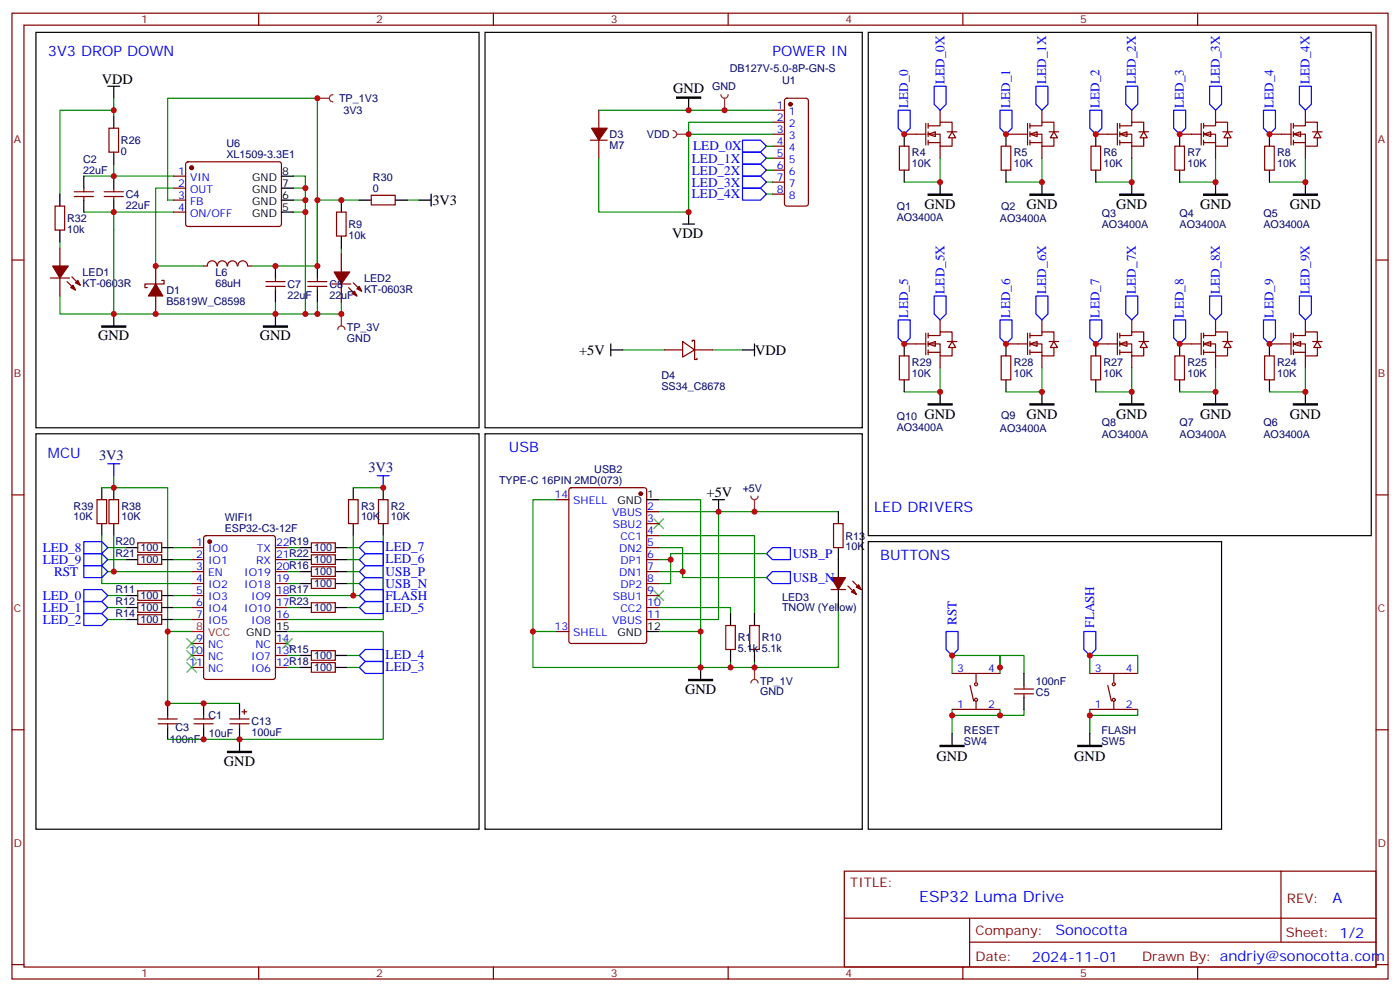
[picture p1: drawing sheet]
<svg xmlns="http://www.w3.org/2000/svg" width="412mm" height="292mm" viewBox="0 0 412 292" stroke-linecap="round" stroke-linejoin="round" font-family="sans-serif">
<g fill="none" stroke="#870000" stroke-width=".35">
<path d="M3.5 3.9h405.4v284.3h-405.4zM7.1 7.4h398.2v277.3h-398.2zM76.2 3.9v3.5M145.3 3.9v3.5M214.5 3.9v3.5M283.6 3.9v3.5M352.8 3.9v3.5M32.1 37.7h2.8v7.1h-2.8zM109.4 57.5h7v2.8h-7zM3.5 76.6h3.6M16.2 60.7h2.8v7h-2.8zM17.6 73v5.3"/>
<path d="M45.9 78.3v5.3M405.3 76.6h3.6M14.8 81.8h5.7M17.6 81.8v5.3M19.8 82.9l2.4 2.5M21.2 81.5l2.4 2.5M45.9 87.1v5.3M47.6 82.6h.7v1h-5.6v1.1h.7M195.8 103h5.3M201.1 100.5l3.5 2.5-3.5 2.1zM203.9 100.5v-.3h.7v2.8M204.6 103v2.8h.7v-.3"/>
<path d="M204.6 103h5.3M3.5 145.7h3.6M405.3 145.7h3.6M3.5 214.8h3.6M405.3 214.8h3.6M248.7 256.5h156.6v28.2h-156.6zM377.3 256.5v20.9M248.7 270.3h156.5M285.6 277.4h119.6M285.6 270.3v14.1M3.5 284h3.6M76.2 284.7v3.5"/>
<path d="M145.3 284.7v3.5M214.5 284.7v3.5M283.6 284.7v3.5M352.8 284.7v3.5M405.3 284h3.6"/>
</g>
<g fill="#870000" stroke="#870000" stroke-width=".35">
<path d="M45.9 83.6l2.1 3.5h-4.3z"/>
<path d="M20.8 84.7l.7-.7 .7 1.4z"/>
<path d="M22.2 83.3l.7-.7 .7 1.4z"/>
<path d="M15.5 78.3h4.6l-2.5 3.5z"/>
</g>
<path d="M33.5 32.5h-15.9v24.7M33.5 30.7v3.5M33.5 48.3v3.6M49.4 58.9v-30h44.1v30h12.3M93.5 58.9v19.4M119.9 58.9h3.6M17.6 71.3v1.7M100.5 73v1.8M17.6 87.1v5.3h15.9M100.5 88.9v3.5h-7M183.4 103h12.4M209.9 103h8.8" fill="none" stroke="#008700" stroke-width=".35"/>
<path d="M31.7 25.4h3.6M33.5 25.4v3.5M33.5 34.2v3.5M17.6 57.2v3.5M33.5 44.8v3.5M105.8 58.9h3.6M116.4 58.9h3.5M17.6 67.7v3.6M179.9 103h3.5M179.9 101.2v3.6M218.7 103h3.5M222.2 101.2v3.6" fill="none" stroke="#000" stroke-width=".35"/>
<path d="M99.5 97a1.06 1.06 0 0 1 1-1 1.06 1.06 0 0 1 1.1 1M100.5 92.4v3.6" fill="none" stroke="#8c2424" stroke-width=".35"/>
<circle cx="100.5" cy="92.4" r=".18" fill="#8c2424"/>
<g fill="#870000" stroke="#870000" stroke-width=".35">
<path d="M104.4 85.7l.7 1.4-1.4-.7z"/>
<path d="M105.1 85l.7-.7 .7 1.4z"/>
<path d="M98.4 80.1h4.6l-2.5 3.5z"/>
</g>
<path d="M99.1 62.4h2.9v7.1h-2.9zM100.5 74.8v5.3M97.7 83.6h5.7M100.5 83.6v5.3M102.7 84.7l2.4 2.4M104.1 83.3l2.4 2.4" fill="none" stroke="#870000" stroke-width=".35"/>
<path d="M100.5 58.9v3.5M100.5 69.5v3.5" fill="none" stroke="#000" stroke-width=".35"/>
<path d="M93.5 28.9h3.5M98.1 27.9a1.06 1.06 0 0 0-1.1 1 1.06 1.06 0 0 0 1.1 1.1" fill="none" stroke="#8c2424" stroke-width=".35"/>
<circle cx="93.5" cy="28.9" r=".18" fill="#8c2424"/>
<path d="M24.7 51.9h26.5M49.4 58.9h1.8M86.4 58.9h3.6M86.4 51.9h3.6M86.4 55.4h3.6M24.7 62.4h26.5M86.4 62.4h3.6" fill="none" stroke="#008700" stroke-width=".35"/>
<circle cx="56.4" cy="49.4" r=".53" fill="#870000" stroke="#870000" stroke-width=".35"/>
<path d="M51.2 51.9h3.5M51.2 55.4h3.5M51.2 58.9h3.5M54.9 47.8l.5-.2 27.1 .1 .4 .6-.1 17.9-.6 .5-27.1-.1-.4-.6v-17.7zM51.2 62.4h3.5" fill="none" stroke="#870000" stroke-width=".35"/>
<path d="M82.9 58.9h3.5M82.9 55.4h3.5M82.9 51.9h3.5M82.9 62.4h3.5" fill="none" stroke="#000" stroke-width=".35"/>
<path d="M212.4 27.9a1.06 1.06 0 0 0 1 1 1.06 1.06 0 0 0 1.1-1M213.4 28.9v3.6" fill="none" stroke="#8c2424" stroke-width=".35"/>
<circle cx="213.4" cy="32.5" r=".18" fill="#8c2424"/>
<g fill="none" stroke="#870000" stroke-width=".35">
<path d="M176.4 32.5v5.2M21.9 57.9h5.6M21.9 56.4h5.6M24.7 55.4v1M24.7 57.9v1M30.7 57.9h5.6M30.7 56.4h5.6M33.5 55.4v1M33.5 57.9v1M173.9 41.3h5M176.4 41.3v5.3M63.9 78.3a1.41 1.41 0 0 0-1.4-1.5 1.41 1.41 0 0 0-1.4 1.5h-1.1"/>
<path d="M64.1 78.3a1.41 1.41 0 0 1 1.4-1.5 1.41 1.41 0 0 1 1.4 1.5M67.1 78.3a1.41 1.41 0 0 1 1.4-1.5 1.41 1.41 0 0 1 1.4 1.5M70.1 78.3a1.41 1.41 0 0 1 1.4-1.5 1.41 1.41 0 0 1 1.4 1.5M73 78.3h1.1M78.3 84.3h5.7M78.3 82.9h5.7M81.1 81.8v1.1M81.1 84.3v1.1M90.7 84.3h5.6M90.7 82.9h5.6M93.5 81.8v1.1M93.5 84.3v1.1"/>
<path d="M28.6 147.1h2.8v7.1h-2.8zM32.1 147.1h2.8v7.1h-2.8zM60.2 157.9l.5-.2h19.7l.7 .4v41.2l-.4 .7h-20l-.7-.4v-41.2zM102.7 147.1h2.8v7.1h-2.8zM111.5 147.1h2.8v7.1h-2.8zM164 147.1h3.6M167.8 143.8l.5-.2h21.5l.6 .4 .1 44.7-.5 .7h-21.7l-.7-.4v-44.7zM190.5 150.6h3.5M190.5 154.2h3.5M190.5 157.7h3.5M245.5 154.2h2.9v7h-2.9zM56.4 161.2h3.6"/>
<path d="M56.4 164.7h3.6M56.4 168.3h3.6M56.4 171.8h3.6M56.4 175.3h3.6M56.4 178.9h3.6M81.1 161.2h3.6M81.1 164.7h3.6M81.1 168.3h3.6M81.1 171.8h3.6M81.1 175.3h3.6M81.1 178.9h3.6M91.7 166.9h7.1v2.8h-7.1z"/>
<path d="M91.7 170.4h7.1v2.8h-7.1zM190.5 161.2h3.5M190.5 164.7h3.5M190.5 168.3h3.5M190.5 171.8h3.5M190.5 175.3h3.5M190.5 178.9h3.5M244.8 173.6h4.3M249.8 172.5l2.4 2.5M251.2 171.1l2.4 2.5M56.4 182.4h3.6M56.4 189.4h3.6"/>
<path d="M56.4 193h3.6M56.4 196.5h3.6M81.1 182.4h3.6M81.1 189.4h3.6M81.1 193h3.6M81.1 196.5h3.6M164 185.9h3.6M190.5 182.4h3.5M213.8 184.1h2.8v7.1h-2.8zM220.8 184.1h2.9v7.1h-2.9zM280.5 198.3h14.1M287.5 198.3v2.4"/>
<path d="M321 198.3h14.1M328.1 198.3v2.4M46.6 211.7h5.6M46.6 213.1h5.6M49.4 210.6v1.1M49.4 213.1v1M57.1 211.7h5.7M57.1 213.1h5.7M60 210.6v1.1M60 213.1v1M67.7 211.7h5.7M67.7 213.1h5.7"/>
<path d="M70.6 210.6v1.1M70.6 213.1v1M71.3 209.6h1.4M72 208.8v1.5M280.5 208.8h14.1M285.8 201.8l1 4.6M287.5 206.4v2.4M298.8 202.8h5.6M298.8 204.3h5.6M301.6 201.8v1M301.6 204.3v1M321 208.8h14.1"/>
<path d="M326.3 201.8l1.1 4.6M328.1 206.4v2.4"/>
<circle cx="287.5" cy="201.4" r=".44"/>
<circle cx="287.5" cy="206" r=".44"/>
<circle cx="328.1" cy="201.4" r=".44"/>
<circle cx="328.1" cy="206" r=".44"/>
</g>
<g fill="none" stroke="#008700" stroke-width=".35">
<path d="M33.5 28.9v1.8M51.2 55.4h-5.3v22.9h14.1M90 51.9v40.5M93.5 58.9v19.4h-19.4M33.5 62.4v30h47.6M81.1 88.9v3.5M93.5 88.9v3.5h-12.4M30 157.7v14.1h26.4M33.5 140.1v3.5h-3.5M33.5 157.7v10.6h22.9M33.5 143.6h15.9v42.3M104.1 143.6h8.8"/>
<path d="M104.1 157.7v17.6M112.9 157.7v24.7h-28.2M164 147.1h-7v38.8h7M194 150.6h17.7v31.8h-17.7M194 157.7h28.2v22.9M194 147.1h12.4v38.8M211.7 150.6h35.2M84.7 168.3h3.5M84.7 171.8h3.5M84.7 175.3h21.1M102.3 168.3h3.5M102.3 171.8h3.5"/>
<path d="M194 161.2h7.1v8.8h24.7M194 178.9h21.2v1.7M194 168.3h7.1M194 164.7h3.6M225.8 163h-28.2v8.8h-3.6M246.9 178.9v17.6h-40.5M56.4 185.9h-7v21.2h21.2M84.7 185.9h28.2v31.8h-63.5M157 185.9v10.6h49.4v-10.6h-12.4M215.2 194.7v1.8M222.2 194.7v1.8M280.5 198.3v-5.3h14.1v5.3"/>
<path d="M294.6 196.5v-3.5h7v5.3M321 198.3v-5.3h14.1v5.3M280.5 208.8v7.1M294.6 208.8v1.8h-14.1M301.6 208.8v1.8h-7M321 208.8v7.1M335.1 208.8v1.8h-14.1"/>
</g>
<g fill="none" stroke="#000" stroke-width=".35">
<path d="M10.6 9.5h130.5v116.4h-130.5zM142.9 9.5h111.1v116.4h-111.1zM202.8 28.9v3.6M24.7 51.9v3.5M24.7 58.9v3.5M33.5 51.9v3.5M33.5 58.9v3.5M123.5 58.9h3.5M127 57.2v3.5M81.1 78.3v3.5M93.5 78.3v3.5M33.5 92.4v3.6"/>
<path d="M81.1 85.4v3.5M81.1 92.4v3.6M93.5 85.4v3.5M10.6 127.7h130.5v116.4h-130.5zM142.9 127.7h111.1v116.4h-111.1zM30 143.6v3.5M30 154.2v3.5M33.5 143.6v3.5M33.5 154.2v3.5M104.1 143.6v3.5M104.1 154.2v3.5M112.9 143.6v3.5"/>
<path d="M112.9 154.2v3.5M190.5 147.1h3.5M209.9 147.1h3.5M211.7 147.1v3.5M246.9 150.6v3.6M255.8 159.5h104v84.6h-104zM88.2 168.3h3.5M88.2 171.8h3.5M98.8 168.3h3.5M98.8 171.8h3.5M246.9 161.2v8.8M246.9 173.6v5.3"/>
<path d="M81.1 185.9h3.6M190.5 185.9h3.5M206.4 196.5v3.5M215.2 180.6v3.5M215.2 191.2v3.5M222.2 180.6v3.5M222.2 191.2v3.5M301.6 198.3v3.5M49.4 207.1v3.5M49.4 214.1v3.6M60 207.1v3.5M60 214.1v3.6"/>
<path d="M70.6 207.1v3.5M70.6 214.1v7.1M280.5 215.9v3.5M301.6 205.3v3.5M321 215.9v3.5"/>
</g>
<g fill="#870000" stroke="#870000" stroke-width=".35">
<path d="M174.3 37.7h4.6l-2.5 3.6z"/>
<path d="M244.8 170h4.3l-2.2 3.6z"/>
<path d="M250.8 174.3l.7-.7 .7 1.4z"/>
<path d="M252.2 172.9l.7-.7 .7 1.4z"/>
<circle cx="61.7" cy="159.5" r=".53"/>
<circle cx="188.7" cy="145.3" r=".53"/>
</g>
<path d="M199.3 28.6h7.1v.3h-7.1zM30 96h7v.3h-7zM77.6 96h7.1v.3h-7.1zM202.8 200h7.1v.4h-7.1zM276.9 219.4h7.1v.4h-7.1zM317.5 219.4h7.1v.4h-7.1zM67 221.2h7.1v.3h-7.1z" fill="#000" stroke="#000" stroke-width=".35"/>
<path d="M56.4 185.9h3.6" fill="none" stroke="#f00" stroke-width=".35"/>
<path d="M192.6 152.8l2.8 2.8M195.4 152.8l-2.8 2.8M192.6 173.9l2.8 2.8M195.4 173.9l-2.8 2.8M55 195.1l2.9 2.8M55 191.6l2.9 2.8M55 188l2.9 2.9M57.9 195.1l-2.9 2.8M57.9 191.6l-2.9 2.8M57.9 188l-2.9 2.9M83.3 188l2.8 2.9M86.1 188l-2.8 2.9" fill="none" stroke="#3c3" stroke-width=".35"/>
<g fill="none" stroke="#00f" stroke-width=".35">
<path d="M31.7 136.5h3.6M33.5 136.5v3.6M111.1 140.1h3.6M112.9 140.1v3.5M24.7 173.6h5.3l1.7 1.7-1.7 1.8h-5.3zM24.7 177.1h5.3l1.7 1.8-1.7 1.7h-5.3zM105.8 168.3l1.8-1.8h5.3v3.5h-5.3zM105.8 171.8l1.8-1.8h5.3v3.6h-5.3zM105.8 175.3l1.8-1.7h5.3v3.5h-5.3zM225.8 163l1.7-1.8h5.3v3.5h-5.3zM227.5 168.3h5.3v3.5h-5.3l-1.7-1.8zM24.7 180.6h5.3l1.7 1.8-1.7 1.7h-5.3z"/>
<path d="M105.8 196.5l1.8-1.8h5.3v3.6h-5.3zM105.8 193l1.8-1.8h5.3v3.5h-5.3zM278.7 185.9h3.5v5.3l-1.7 1.8-1.8-1.8zM319.3 185.9h3.5v5.3l-1.8 1.8-1.7-1.8z"/>
</g>
<g fill="#fff" stroke="#870000" stroke-width=".35">
<path d="M273.4 39.5l2.1-.7v1.4z"/>
<path d="M280.5 38.8l1 1.8h-2.1z"/>
</g>
<g fill="none" stroke="#870000" stroke-width=".35">
<path d="M266.3 39.5h6.4M272.7 36.3v6.4M273.4 37h3.5v-1h3.6v2.8M273.4 39.5h3.5v3.5h3.6v-2.4M273.4 36.3v1.4M273.4 38.8v1.4M276.9 32.5v3.5M279 38.8h2.9M264.9 43h2.9v7.1h-2.9zM273.4 42h3.5M273.4 41.3v1.4M276.9 43v3.6"/>
<path d="M294.9 43h2.8v7.1h-2.8z"/>
</g>
<path d="M255.8 9.5h148.1v148.2h-148.1zM266.3 39.5v3.5M296.3 39.5v3.5M266.3 50.1v3.5M276.9 53.6v3.6M296.3 50.1v3.5M306.9 53.6v3.6" fill="none" stroke="#000" stroke-width=".35"/>
<path d="M273.4 57.2h7.1v.3h-7.1zM303.4 57.2h7v.3h-7z" fill="#000" stroke="#000" stroke-width=".35"/>
<path d="M276.9 46.6v7h-10.6M306.9 46.6v7h-10.6" fill="none" stroke="#008700" stroke-width=".35"/>
<path d="M264.6 32.5h3.5v5.2l-1.8 1.8-1.7-1.8zM275.2 25.4h3.5v5.3l-1.8 1.8-1.7-1.8zM294.6 32.5h3.5v5.2l-1.8 1.8-1.7-1.8zM305.2 25.4h3.5v5.3l-1.8 1.8-1.7-1.8z" fill="none" stroke="#00f" stroke-width=".35"/>
<g fill="#fff" stroke="#870000" stroke-width=".35">
<path d="M303.4 39.5l2.1-.7v1.4z"/>
<path d="M310.4 38.8l1.1 1.8h-2.1z"/>
</g>
<path d="M296.3 39.5h6.4M302.7 36.3v6.4M303.4 37h3.5v-1h3.5v2.8M303.4 39.5h3.5v3.5h3.5v-2.4M303.4 36.3v1.4M303.4 38.8v1.4M306.9 32.5v3.5M309 38.8h2.9M303.4 42h3.5M303.4 41.3v1.4M306.9 43v3.6M321.4 43h2.8v7.1h-2.8z" fill="none" stroke="#870000" stroke-width=".35"/>
<path d="M321 32.5h3.6v5.2l-1.8 1.8-1.8-1.8zM331.6 25.4h3.5v5.3l-1.7 1.8-1.8-1.8z" fill="none" stroke="#00f" stroke-width=".35"/>
<path d="M333.4 46.6v7h-10.6" fill="none" stroke="#008700" stroke-width=".35"/>
<path d="M329.8 57.2h7.1v.3h-7.1z" fill="#000" stroke="#000" stroke-width=".35"/>
<path d="M322.8 39.5v3.5M322.8 50.1v3.5M333.4 53.6v3.6" fill="none" stroke="#000" stroke-width=".35"/>
<g fill="#fff" stroke="#870000" stroke-width=".35">
<path d="M329.8 39.5l2.2-.7v1.4z"/>
<path d="M336.9 38.8l1.1 1.8h-2.2z"/>
</g>
<path d="M322.8 39.5h6.3M329.1 36.3v6.4M329.8 37h3.6v-1h3.5v2.8M329.8 39.5h3.6v3.5h3.5v-2.4M329.8 36.3v1.4M329.8 38.8v1.4M333.4 32.5v3.5M335.5 38.8h2.8M329.8 42h3.6M329.8 41.3v1.4M333.4 43v3.6M346.1 43h2.8v7.1h-2.8z" fill="none" stroke="#870000" stroke-width=".35"/>
<path d="M345.7 32.5h3.5v5.2l-1.7 1.8-1.8-1.8zM356.3 25.4h3.5v5.3l-1.7 1.8-1.8-1.8z" fill="none" stroke="#00f" stroke-width=".35"/>
<path d="M358.1 46.6v7h-10.6" fill="none" stroke="#008700" stroke-width=".35"/>
<path d="M354.5 57.2h7.1v.3h-7.1z" fill="#000" stroke="#000" stroke-width=".35"/>
<path d="M347.5 39.5v3.5M347.5 50.1v3.5M358.1 53.6v3.6" fill="none" stroke="#000" stroke-width=".35"/>
<g fill="#fff" stroke="#870000" stroke-width=".35">
<path d="M354.5 39.5l2.2-.7v1.4z"/>
<path d="M361.6 38.8l1.1 1.8h-2.2z"/>
</g>
<path d="M347.5 39.5h6.3M353.8 36.3v6.4M354.5 37h3.6v-1h3.5v2.8M354.5 39.5h3.6v3.5h3.5v-2.4M354.5 36.3v1.4M354.5 38.8v1.4M358.1 32.5v3.5M360.2 38.8h2.8M354.5 42h3.6M354.5 41.3v1.4M358.1 43v3.6M372.5 43h2.9v7.1h-2.9z" fill="none" stroke="#870000" stroke-width=".35"/>
<path d="M372.2 32.5h3.5v5.2l-1.8 1.8-1.7-1.8zM382.8 25.4h3.5v5.3l-1.8 1.8-1.7-1.8z" fill="none" stroke="#00f" stroke-width=".35"/>
<path d="M384.5 46.6v7h-10.6" fill="none" stroke="#008700" stroke-width=".35"/>
<path d="M381 57.2h7.1v.3h-7.1z" fill="#000" stroke="#000" stroke-width=".35"/>
<path d="M373.9 39.5v3.5M373.9 50.1v3.5M384.5 53.6v3.6" fill="none" stroke="#000" stroke-width=".35"/>
<g fill="#fff" stroke="#870000" stroke-width=".35">
<path d="M381 39.5l2.1-.7v1.4z"/>
<path d="M388.1 38.8l1 1.8h-2.1z"/>
</g>
<g fill="none" stroke="#870000" stroke-width=".35">
<path d="M227.5 39.5h3.6M227.5 32.5h3.6M227.5 36h3.6M231.3 29.1l.5-.2h5.6l.5 .2 .2 .5v30.4l-.2 .5-.5 .2h-5.6l-.5-.3-.2-.4v-30.4zM373.9 39.5h6.4M380.3 36.3v6.4M381 37h3.5v-1h3.6v2.8M381 39.5h3.5v3.5h3.6v-2.4M381 36.3v1.4M381 38.8v1.4M384.5 32.5v3.5M386.6 38.8h2.9"/>
<path d="M227.5 43h3.6M227.5 46.6h3.6M227.5 50.1h3.6M227.5 53.6h3.6M227.5 57.2h3.6M381 42h3.5M381 41.3v1.4M384.5 43v3.6"/>
</g>
<circle cx="232.8" cy="30.7" r=".53" fill="#870000" stroke="#870000" stroke-width=".35"/>
<path d="M201.1 66h3.5M202.8 62.4v3.6" fill="none" stroke="#000" stroke-width=".35"/>
<path d="M218.7 41.3h5.3l1.8 1.7-1.8 1.8h-5.3zM218.7 44.8h5.3l1.8 1.8-1.8 1.7h-5.3zM218.7 48.3h5.3l1.8 1.8-1.8 1.8h-5.3zM218.7 51.9h5.3l1.8 1.7-1.8 1.8h-5.3zM218.7 55.4h5.3l1.8 1.8-1.8 1.7h-5.3z" fill="none" stroke="#00f" stroke-width=".35"/>
<path d="M202.8 39.5h24.7M202.8 32.5h24.7M227.5 36h-24.7v26.4h-26.4v-15.8M225.8 57.2h1.7M225.8 53.6h1.7M225.8 50.1h1.7M225.8 46.6h1.7M225.8 43h1.7" fill="none" stroke="#008700" stroke-width=".35"/>
<path d="M198.3 38.5a1.06 1.06 0 0 1 1 1 1.06 1.06 0 0 1-1 1.1M199.3 39.5h3.5" fill="none" stroke="#8c2424" stroke-width=".35"/>
<circle cx="202.8" cy="39.5" r=".18" fill="#8c2424"/>
<path d="M176.4 32.5h26.4" fill="none" stroke="#008700" stroke-width=".35"/>
<path d="M221.2 146a1.06 1.06 0 0 0 1 1.1 1.06 1.06 0 0 0 1.1-1.1M222.2 147.1v3.5" fill="none" stroke="#8c2424" stroke-width=".35"/>
<circle cx="222.2" cy="150.6" r=".18" fill="#8c2424"/>
<path d="M24.7 159.5h5.3l1.7 1.7-1.7 1.8h-5.3zM24.7 166.5h5.3l1.7 1.8-1.7 1.7h-5.3zM24.7 163h5.3l1.7 1.7-1.7 1.8h-5.3zM105.8 161.2l1.8-1.7h5.3v3.5h-5.3zM105.8 164.7l1.8-1.7h5.3v3.5h-5.3zM105.8 178.9l1.8-1.8h5.3v3.5h-5.3z" fill="none" stroke="#00f" stroke-width=".35"/>
<g fill="none" stroke="#008700" stroke-width=".35">
<path d="M31.7 168.3h1.8M31.7 175.3h5.3M31.7 178.9h5.3M31.7 161.2h5.3M31.7 164.7h5.3M51.2 175.3h5.2M51.2 178.9h5.2M51.2 161.2h5.2M51.2 164.7h5.2M84.7 178.9h3.5M84.7 161.2h3.5M84.7 164.7h3.5"/>
<path d="M102.3 178.9h3.5M102.3 161.2h3.5M102.3 164.7h3.5M31.7 182.4h5.3M51.2 182.4h5.2M84.7 196.5h3.5M84.7 193h3.5M102.3 193h3.5M102.3 196.5h3.5"/>
</g>
<g fill="none" stroke="#000" stroke-width=".35">
<path d="M37 175.3h3.6M37 178.9h3.6M37 161.2h3.6M37 164.7h3.6M47.6 175.3h3.6M47.6 178.9h3.6M47.6 161.2h3.6M47.6 164.7h3.6M88.2 178.9h3.5M88.2 161.2h3.5M88.2 164.7h3.5M98.8 178.9h3.5"/>
<path d="M98.8 161.2h3.5M98.8 164.7h3.5M37 182.4h3.6M47.6 182.4h3.6M88.2 193h3.5M88.2 196.5h3.5M98.8 193h3.5M98.8 196.5h3.5"/>
</g>
<path d="M40.6 159.8h7v2.8h-7zM91.7 159.8h7.1v2.8h-7.1zM40.6 173.9h7v2.8h-7zM40.6 177.4h7v2.9h-7zM40.6 163.3h7v2.9h-7zM91.7 163.3h7.1v2.9h-7.1zM91.7 177.4h7.1v2.9h-7.1zM40.6 181h7v2.8h-7zM91.7 191.6h7.1v2.8h-7.1zM91.7 195.1h7.1v2.8h-7.1z" fill="none" stroke="#870000" stroke-width=".35"/>
<g fill="#fff" stroke="#870000" stroke-width=".35">
<path d="M381 101.2l2.1-.7v1.5z"/>
<path d="M388.1 100.5l1 1.8h-2.1z"/>
</g>
<path d="M380.3 98.1v6.3M381 98.8h3.5v-1.1h3.6v2.8M381 98.1v1.4M384.5 94.2v3.5M372.5 104.8h2.9v7h-2.9zM373.9 101.2h6.4M381 101.2h3.5v3.6h3.6v-2.5M381 103.7h3.5M381 100.5v1.5M381 103v1.4M384.5 104.8v3.5M386.6 100.5h2.9" fill="none" stroke="#870000" stroke-width=".35"/>
<path d="M373.9 101.2v3.6M373.9 111.8v3.6M384.5 115.4v3.5" fill="none" stroke="#000" stroke-width=".35"/>
<path d="M381 118.9h7.1v.3h-7.1z" fill="#000" stroke="#000" stroke-width=".35"/>
<path d="M384.5 108.3v7.1h-10.6" fill="none" stroke="#008700" stroke-width=".35"/>
<path d="M372.2 94.2h3.5v5.3l-1.8 1.7-1.7-1.7zM382.8 87.1h3.5v5.3l-1.8 1.8-1.7-1.8z" fill="none" stroke="#00f" stroke-width=".35"/>
<g fill="#fff" stroke="#870000" stroke-width=".35">
<path d="M354.5 101.2l2.2-.7v1.5z"/>
<path d="M361.6 100.5l1.1 1.8h-2.2z"/>
</g>
<path d="M353.8 98.1v6.3M354.5 98.8h3.6v-1.1h3.5v2.8M354.5 98.1v1.4M358.1 94.2v3.5M346.1 104.8h2.8v7h-2.8zM347.5 101.2h6.3M354.5 101.2h3.6v3.6h3.5v-2.5M354.5 103.7h3.6M354.5 100.5v1.5M354.5 103v1.4M358.1 104.8v3.5M360.2 100.5h2.8" fill="none" stroke="#870000" stroke-width=".35"/>
<path d="M347.5 101.2v3.6M347.5 111.8v3.6M358.1 115.4v3.5" fill="none" stroke="#000" stroke-width=".35"/>
<path d="M354.5 118.9h7.1v.3h-7.1z" fill="#000" stroke="#000" stroke-width=".35"/>
<path d="M358.1 108.3v7.1h-10.6" fill="none" stroke="#008700" stroke-width=".35"/>
<path d="M345.7 94.2h3.5v5.3l-1.7 1.7-1.8-1.7zM356.3 87.1h3.5v5.3l-1.7 1.8-1.8-1.8z" fill="none" stroke="#00f" stroke-width=".35"/>
<g fill="#fff" stroke="#870000" stroke-width=".35">
<path d="M329.8 101.2l2.2-.7v1.5z"/>
<path d="M336.9 100.5l1.1 1.8h-2.2z"/>
</g>
<path d="M329.1 98.1v6.3M329.8 98.8h3.6v-1.1h3.5v2.8M329.8 98.1v1.4M333.4 94.2v3.5M321.4 104.8h2.8v7h-2.8zM322.8 101.2h6.3M329.8 101.2h3.6v3.6h3.5v-2.5M329.8 103.7h3.6M329.8 100.5v1.5M329.8 103v1.4M333.4 104.8v3.5M335.5 100.5h2.8" fill="none" stroke="#870000" stroke-width=".35"/>
<path d="M322.8 101.2v3.6M322.8 111.8v3.6M333.4 115.4v3.5" fill="none" stroke="#000" stroke-width=".35"/>
<path d="M329.8 118.9h7.1v.3h-7.1z" fill="#000" stroke="#000" stroke-width=".35"/>
<path d="M333.4 108.3v7.1h-10.6" fill="none" stroke="#008700" stroke-width=".35"/>
<path d="M321 94.2h3.6v5.3l-1.8 1.7-1.8-1.7zM331.6 87.1h3.5v5.3l-1.7 1.8-1.8-1.8z" fill="none" stroke="#00f" stroke-width=".35"/>
<g fill="#fff" stroke="#870000" stroke-width=".35">
<path d="M303.4 101.2l2.1-.7v1.5z"/>
<path d="M310.4 100.5l1.1 1.8h-2.1z"/>
</g>
<g fill="none" stroke="#870000" stroke-width=".35">
<path d="M302.7 98.1v6.3M303.4 98.8h3.5v-1.1h3.5v2.8M303.4 98.1v1.4M306.9 94.2v3.5M264.9 104.8h2.9v7h-2.9zM294.9 104.8h2.8v7h-2.8zM296.3 101.2h6.4M303.4 101.2h3.5v3.6h3.5v-2.5M303.4 103.7h3.5M303.4 100.5v1.5M303.4 103v1.4M306.9 104.8v3.5"/>
<path d="M309 100.5h2.9"/>
</g>
<path d="M266.3 101.2v3.6M266.3 111.8v3.6M276.9 115.4v3.5M296.3 101.2v3.6M296.3 111.8v3.6M306.9 115.4v3.5" fill="none" stroke="#000" stroke-width=".35"/>
<path d="M273.4 118.9h7.1v.3h-7.1zM303.4 118.9h7v.3h-7z" fill="#000" stroke="#000" stroke-width=".35"/>
<path d="M276.9 108.3v7.1h-10.6M306.9 108.3v7.1h-10.6" fill="none" stroke="#008700" stroke-width=".35"/>
<path d="M264.6 94.2h3.5v5.3l-1.8 1.7-1.7-1.7zM275.2 87.1h3.5v5.3l-1.8 1.8-1.7-1.8zM294.6 94.2h3.5v5.3l-1.8 1.7-1.7-1.7zM305.2 87.1h3.5v5.3l-1.8 1.8-1.7-1.8z" fill="none" stroke="#00f" stroke-width=".35"/>
<g fill="#fff" stroke="#870000" stroke-width=".35">
<path d="M273.4 101.2l2.1-.7v1.5z"/>
<path d="M280.5 100.5l1 1.8h-2.1z"/>
</g>
<path d="M272.7 98.1v6.3M273.4 98.8h3.5v-1.1h3.6v2.8M273.4 98.1v1.4M276.9 94.2v3.5M266.3 101.2h6.4M273.4 101.2h3.5v3.6h3.6v-2.5M273.4 103.7h3.5M273.4 100.5v1.5M273.4 103v1.4M276.9 104.8v3.5M279 100.5h2.9" fill="none" stroke="#870000" stroke-width=".35"/>
<path d="M222.2 196.5v3.5M221.2 201.1a1.06 1.06 0 0 1 1-1.1 1.06 1.06 0 0 1 1.1 1.1" fill="none" stroke="#8c2424" stroke-width=".35"/>
<circle cx="222.3" cy="196.5" r=".18" fill="#8c2424"/>
<g fill="#c00">
<circle cx="45.9" cy="92.4" r=".88"/>
<circle cx="45.9" cy="78.3" r=".88"/>
<circle cx="33.5" cy="32.5" r=".88"/>
<circle cx="93.5" cy="58.9" r=".88"/>
<circle cx="100.5" cy="58.9" r=".88"/>
<circle cx="93.5" cy="28.9" r=".88"/>
<circle cx="100.5" cy="92.4" r=".88"/>
<circle cx="93.5" cy="92.4" r=".88"/>
<circle cx="33.5" cy="62.4" r=".88"/>
<circle cx="33.5" cy="51.9" r=".88"/>
<circle cx="90" cy="62.4" r=".88"/>
<circle cx="90" cy="58.9" r=".88"/>
<circle cx="90" cy="55.4" r=".88"/>
<circle cx="90" cy="92.4" r=".88"/>
<circle cx="33.5" cy="92.4" r=".88"/>
<circle cx="81.1" cy="92.4" r=".88"/>
<circle cx="93.5" cy="78.3" r=".88"/>
<circle cx="81.1" cy="78.3" r=".88"/>
<circle cx="222.3" cy="196.5" r=".88"/>
<circle cx="215.2" cy="196.5" r=".88"/>
<circle cx="201.1" cy="168.3" r=".88"/>
<circle cx="197.6" cy="164.7" r=".88"/>
<circle cx="206.4" cy="185.9" r=".88"/>
<circle cx="206.4" cy="196.5" r=".88"/>
<circle cx="157" cy="185.9" r=".88"/>
<circle cx="211.7" cy="150.6" r=".88"/>
<circle cx="33.5" cy="143.6" r=".88"/>
<circle cx="70.6" cy="217.7" r=".88"/>
<circle cx="60" cy="217.7" r=".88"/>
<circle cx="60" cy="207.1" r=".88"/>
<circle cx="49.4" cy="207.1" r=".88"/>
<circle cx="49.4" cy="185.9" r=".88"/>
<circle cx="294.6" cy="196.5" r=".88"/>
<circle cx="294.6" cy="210.6" r=".88"/>
<circle cx="280.5" cy="210.6" r=".88"/>
<circle cx="321" cy="210.6" r=".88"/>
<circle cx="280.5" cy="193" r=".88"/>
<circle cx="321" cy="193" r=".88"/>
<circle cx="112.9" cy="143.6" r=".88"/>
<circle cx="104.1" cy="175.3" r=".88"/>
<circle cx="276.9" cy="53.6" r=".88"/>
<circle cx="266.3" cy="39.5" r=".88"/>
<circle cx="296.3" cy="39.5" r=".88"/>
<circle cx="306.9" cy="53.6" r=".88"/>
<circle cx="333.4" cy="53.6" r=".88"/>
<circle cx="347.5" cy="39.5" r=".88"/>
<circle cx="358.1" cy="53.6" r=".88"/>
<circle cx="373.9" cy="39.5" r=".88"/>
<circle cx="384.5" cy="53.6" r=".88"/>
<circle cx="202.8" cy="39.5" r=".88"/>
<circle cx="202.8" cy="32.5" r=".88"/>
<circle cx="202.8" cy="62.4" r=".88"/>
<circle cx="213.4" cy="32.5" r=".88"/>
<circle cx="222.3" cy="150.6" r=".88"/>
<circle cx="33.5" cy="168.3" r=".88"/>
<circle cx="322.8" cy="39.5" r=".88"/>
<circle cx="322.8" cy="101.2" r=".88"/>
<circle cx="384.5" cy="115.4" r=".88"/>
<circle cx="373.9" cy="101.2" r=".88"/>
<circle cx="358.1" cy="115.4" r=".88"/>
<circle cx="347.5" cy="101.2" r=".88"/>
<circle cx="333.4" cy="115.4" r=".88"/>
<circle cx="306.9" cy="115.4" r=".88"/>
<circle cx="296.3" cy="101.2" r=".88"/>
<circle cx="266.3" cy="101.2" r=".88"/>
<circle cx="276.9" cy="115.4" r=".88"/>
</g>
<text font-size="4.6" fill="#00f" x="270.8" y="265.5">ESP32 Luma Drive</text>
<g font-size="4.2" fill="#00f">
<text x="14.1" y="16.6">3V3 DROP DOWN</text>
<text x="227.5" y="16.6">POWER IN</text>
<text x="14.1" y="134.8">MCU</text>
<text x="149.9" y="133">USB</text>
<text x="257.5" y="150.6">LED DRIVERS</text>
<text x="259.3" y="164.7">BUTTONS</text>
<text x="392.5" y="265.7">A</text>
<text x="310.9" y="275.3">Sonocotta</text>
<text x="304" y="283.1">2024-11-01</text>
</g>
<g font-size="4.2">
<text x="30" y="24.7">VDD</text>
<text x="198.3" y="27.4">GND</text>
<text x="127.4" y="60.3">3V3</text>
<text x="272.3" y="61.5">GND</text>
<text x="302.3" y="61.5">GND</text>
<text x="328.8" y="61.5">GND</text>
<text x="353.5" y="61.5">GND</text>
<text x="379.9" y="61.5">GND</text>
<text x="198" y="69.9">VDD</text>
<text x="28.9" y="100.2">GND</text>
<text x="76.6" y="100.2">GND</text>
<text x="170.6" y="104.4">+5V</text>
<text x="222.4" y="104.5">VDD</text>
<text x="272.3" y="123.2">GND</text>
<text x="302.3" y="123.2">GND</text>
<text x="328.8" y="123.2">GND</text>
<text x="353.5" y="123.2">GND</text>
<text x="379.9" y="123.2">GND</text>
<text x="208.1" y="146.4">+5V</text>
<text x="201.8" y="204.3">GND</text>
<text x="66" y="225.5">GND</text>
<text x="275.9" y="224.1">GND</text>
<text x="316.4" y="224.1">GND</text>
</g>
<g font-size="4.2" fill="#000080">
<text x="29.2" y="135.4">3V3</text>
<text x="108.5" y="139">3V3</text>
</g>
<g font-size="3.9" fill="#00f">
<text x="278.2" y="24.7" transform="rotate(-90 278.2 24.7)">LED_0X</text>
<text x="308.1" y="24.7" transform="rotate(-90 308.1 24.7)">LED_1X</text>
<text x="334.6" y="24.7" transform="rotate(-90 334.6 24.7)">LED_2X</text>
<text x="359.3" y="24.7" transform="rotate(-90 359.3 24.7)">LED_3X</text>
<text x="385.7" y="24.7" transform="rotate(-90 385.7 24.7)">LED_4X</text>
<text x="267.5" y="31.7" transform="rotate(-90 267.5 31.7)">LED_0</text>
<text x="297.5" y="31.8" transform="rotate(-90 297.5 31.8)">LED_1</text>
<text x="323.9" y="31.8" transform="rotate(-90 323.9 31.8)">LED_2</text>
<text x="348.7" y="31.8" transform="rotate(-90 348.7 31.8)">LED_3</text>
<text x="375.2" y="31.8" transform="rotate(-90 375.2 31.8)">LED_4</text>
<text x="203.8" y="47.9">LED_1X</text>
<text x="204.2" y="44.2">LED_0X</text>
<text x="203.8" y="51.4">LED_2X</text>
<text x="203.8" y="54.9">LED_3X</text>
<text x="203.8" y="58.4">LED_4X</text>
<text x="278.2" y="86.4" transform="rotate(-90 278.2 86.4)">LED_5X</text>
<text x="308.1" y="86.5" transform="rotate(-90 308.1 86.5)">LED_6X</text>
<text x="334.6" y="86.5" transform="rotate(-90 334.6 86.5)">LED_7X</text>
<text x="359.3" y="86.5" transform="rotate(-90 359.3 86.5)">LED_8X</text>
<text x="385.7" y="86.5" transform="rotate(-90 385.7 86.5)">LED_9X</text>
<text x="267.5" y="93.5" transform="rotate(-90 267.5 93.5)">LED_5</text>
<text x="297.5" y="93.5" transform="rotate(-90 297.5 93.5)">LED_6</text>
<text x="323.9" y="93.5" transform="rotate(-90 323.9 93.5)">LED_7</text>
<text x="348.7" y="93.5" transform="rotate(-90 348.7 93.5)">LED_8</text>
<text x="375.2" y="93.5" transform="rotate(-90 375.2 93.5)">LED_9</text>
<text x="12.6" y="166">LED_9</text>
<text x="12.6" y="162.5">LED_8</text>
<text x="113.6" y="162.3">LED_7</text>
<text x="113.6" y="165.8">LED_6</text>
<text x="233.5" y="164.2">USB_P</text>
<text x="15.9" y="169.5">RST</text>
<text x="113.6" y="169.5">USB_P</text>
<text x="113.6" y="173">USB_N</text>
<text x="233.5" y="171.2">USB_N</text>
<text x="12.6" y="176.6">LED_0</text>
<text x="113.6" y="176.6">FLASH</text>
<text x="12.6" y="180.1">LED_1</text>
<text x="12.6" y="183.7">LED_2</text>
<text x="113.6" y="180.1">LED_5</text>
<text x="281.7" y="184.1" transform="rotate(-90 281.7 184.1)">RST</text>
<text x="322.3" y="184.8" transform="rotate(-90 322.3 184.8)">FLASH</text>
<text x="113.6" y="197.6">LED_3</text>
<text x="113.6" y="194.1">LED_4</text>
</g>
<g font-size="3.9" fill="#800">
<text x="250.5" y="261.1">TITLE:</text>
<text x="379.1" y="265.7">REV:</text>
<text x="287.4" y="275.3">Company:</text>
<text x="378.7" y="275.9">Sheet: 1/2</text>
<text x="287.4" y="282.9">Date:</text>
<text x="336.4" y="283">Drawn By: andriy@sonocotta.com</text>
</g>
<g font-size="3.2" fill="#800">
<text x="41.6" y="6.9">1</text>
<text x="110.8" y="6.9">2</text>
<text x="179.9" y="6.9">3</text>
<text x="249.1" y="6.9">4</text>
<text x="318.2" y="6.9">5</text>
<text x="4.1" y="42">A</text>
<text x="405.9" y="42">A</text>
<text x="4.1" y="111.1">B</text>
<text x="405.9" y="111.1">B</text>
<text x="4.1" y="180.3">C</text>
<text x="405.9" y="180.3">C</text>
<text x="4.1" y="249.4">D</text>
<text x="405.9" y="249.4">D</text>
<text x="41.6" y="287.7">1</text>
<text x="110.8" y="287.7">2</text>
<text x="179.9" y="287.7">3</text>
<text x="249.1" y="287.7">4</text>
<text x="318.2" y="287.7">5</text>
</g>
<g font-size="3.2" fill="#000080">
<text x="215" y="21.3">DB127V-5.0-8P-GN-S</text>
<text x="99.9" y="30">TP_1V3</text>
<text x="209.8" y="26.5">GND</text>
<text x="230.4" y="24.7">U1</text>
<text x="101.1" y="33.6">3V3</text>
<text x="179.6" y="40.7">D3</text>
<text x="190.6" y="40.6">VDD</text>
<text x="35.6" y="45.6">0</text>
<text x="35.6" y="42.4">R26</text>
<text x="66.7" y="46.6">XL1509-3.3E1</text>
<text x="66.7" y="43.3">U6</text>
<text x="179.6" y="43.9">M7</text>
<text x="268.6" y="45.9">R4</text>
<text x="298.6" y="45.9">R5</text>
<text x="325.1" y="45.9">R6</text>
<text x="349.8" y="45.9">R7</text>
<text x="376.2" y="45.9">R8</text>
<text x="24.5" y="51.2">22uF</text>
<text x="24.5" y="48.1">C2</text>
<text x="109.9" y="53.2">R30</text>
<text x="268.6" y="49.1">10K</text>
<text x="298.6" y="49.1">10K</text>
<text x="325.1" y="49.1">10K</text>
<text x="349.8" y="49.1">10K</text>
<text x="376.2" y="49.1">10K</text>
<text x="37" y="58.3">C4</text>
<text x="109.9" y="56.4">0</text>
<text x="19.8" y="65.3">R32</text>
<text x="37" y="61.5">22uF</text>
<text x="264.2" y="65.1">AO3400A</text>
<text x="264.2" y="61.8">Q1</text>
<text x="294.6" y="65.4">AO3400A</text>
<text x="294.9" y="61.7">Q2</text>
<text x="324.5" y="63.8">Q3</text>
<text x="347.5" y="63.8">Q4</text>
<text x="372.2" y="63.8">Q5</text>
<text x="19.8" y="68.6">10k</text>
<text x="102.7" y="70.4">10k</text>
<text x="102.7" y="67.1">R9</text>
<text x="324.5" y="67.1">AO3400A</text>
<text x="347.5" y="67.1">AO3400A</text>
<text x="372.2" y="67.1">AO3400A</text>
<text x="24.3" y="81.3">LED1</text>
<text x="63.4" y="81.2">L6</text>
<text x="107.2" y="83">LED2</text>
<text x="24.3" y="84.5">KT-0603R</text>
<text x="49" y="89.7">B5819W_C8598</text>
<text x="49" y="86.5">D1</text>
<text x="63.4" y="84.5">68uH</text>
<text x="84.7" y="87.9">22uF</text>
<text x="84.7" y="84.7">C7</text>
<text x="97" y="87.9">22uF</text>
<text x="97" y="84.7">C8</text>
<text x="107.2" y="86.3">KT-0603R</text>
<text x="102.2" y="100.6">GND</text>
<text x="102.2" y="97.5">TP_3V</text>
<text x="268.6" y="107.7">R29</text>
<text x="298.6" y="107.7">R28</text>
<text x="325.1" y="107.7">R27</text>
<text x="349.8" y="107.7">R25</text>
<text x="376.2" y="107.7">R24</text>
<text x="194.8" y="111.5">D4</text>
<text x="268.6" y="110.9">10K</text>
<text x="298.6" y="110.9">10K</text>
<text x="325.1" y="110.9">10K</text>
<text x="349.8" y="110.9">10K</text>
<text x="376.2" y="110.9">10K</text>
<text x="194.8" y="114.7">SS34_C8678</text>
<text x="264.2" y="123.6">Q10</text>
<text x="294.9" y="123.5">Q9</text>
<text x="324.5" y="125.5">Q8</text>
<text x="347.5" y="125.5">Q7</text>
<text x="372.2" y="125.5">Q6</text>
<text x="264.2" y="126.9">AO3400A</text>
<text x="294.6" y="127.1">AO3400A</text>
<text x="324.5" y="128.9">AO3400A</text>
<text x="347.5" y="128.9">AO3400A</text>
<text x="372.2" y="128.9">AO3400A</text>
<text x="147" y="142.3">TYPE-C 16PIN 2MD(073)</text>
<text x="175" y="139.2">USB2</text>
<text x="218.8" y="144.7">+5V</text>
<text x="21.7" y="153.2">10K</text>
<text x="21.7" y="150">R39</text>
<text x="35.8" y="153.2">10K</text>
<text x="35.8" y="150">R38</text>
<text x="66.2" y="153.5">WIFI1</text>
<text x="106.3" y="153.2">10K</text>
<text x="106.3" y="150">R3</text>
<text x="115.2" y="153.2">10K</text>
<text x="115.2" y="150">R2</text>
<text x="34" y="160.6">R20</text>
<text x="66.2" y="156.6">ESP32-C3-12F</text>
<text x="249.1" y="162">10K</text>
<text x="249.1" y="158.9">R13</text>
<text x="34" y="164.1">R21</text>
<text x="41.3" y="162.4">100</text>
<text x="41.3" y="165.9">100</text>
<text x="92.5" y="162.4">100</text>
<text x="92.5" y="165.9">100</text>
<text x="92.5" y="169.4">100</text>
<text x="92.5" y="172.9">100</text>
<text x="34" y="174.7">R11</text>
<text x="34" y="178.2">R12</text>
<text x="41.3" y="176.5">100</text>
<text x="41.3" y="180">100</text>
<text x="92.5" y="180">100</text>
<text x="230.4" y="180">TNOW (Yellow)</text>
<text x="230.4" y="176.9">LED3</text>
<text x="34" y="181.8">R14</text>
<text x="41.3" y="183.5">100</text>
<text x="217.3" y="188.8">R1</text>
<text x="224.4" y="188.8">R10</text>
<text x="92.5" y="194.1">100</text>
<text x="92.5" y="197.6">100</text>
<text x="217.3" y="192">5.1k 5.1k</text>
<text x="223.9" y="201.5">TP_1V</text>
<text x="305.2" y="201.7">100nF</text>
<text x="223.9" y="204.7">GND</text>
<text x="305.2" y="204.9">C5</text>
<text x="51.7" y="215.3">C3</text>
<text x="61.4" y="211.8">C1</text>
<text x="74.1" y="213.5">C13</text>
<text x="283.9" y="215.9">RESET</text>
<text x="324.5" y="215.9">FLASH</text>
<text x="50" y="218.8">100nF</text>
<text x="61.5" y="217">10uF</text>
<text x="74.1" y="216.7">100uF</text>
<text x="283.9" y="219.3">SW4</text>
<text x="324.5" y="219.3">SW5</text>
</g>
<g font-size="3.2" fill="#00f">
<text x="228.9" y="32.1">1</text>
<text x="228.9" y="35.6">2</text>
<text x="232.4" y="33.9">1</text>
<text x="228.9" y="39.2">3</text>
<text x="232.4" y="37.4">2</text>
<text x="232.4" y="40.9">3</text>
<text x="228.9" y="42.7">4</text>
<text x="228.9" y="46.2">5</text>
<text x="232.4" y="44.5">4</text>
<text x="232.4" y="48">5</text>
<text x="52.5" y="51.5">1</text>
<text x="56" y="53.3">VIN</text>
<text x="228.9" y="49.7">6</text>
<text x="228.9" y="53.3">7</text>
<text x="232.4" y="51.5">6</text>
<text x="52.5" y="55">2</text>
<text x="52.5" y="58.6">3</text>
<text x="56" y="56.8">OUT</text>
<text x="228.9" y="56.8">8</text>
<text x="232.4" y="55">7</text>
<text x="232.4" y="58.6">8</text>
<text x="52.5" y="62.1">4</text>
<text x="56" y="60.3">FB</text>
<text x="56" y="63.9">ON/OFF</text>
<text x="163.4" y="146.8">14</text>
<text x="168.9" y="148.5">SHELL</text>
<text x="180.4" y="152">VBUS</text>
<text x="180.5" y="155.6">SBU2</text>
<text x="190.7" y="150.3">2</text>
<text x="190.7" y="153.8">3</text>
<text x="57.8" y="160.9">1</text>
<text x="81.3" y="160.9">22R19</text>
<text x="182.7" y="159.1">CC1</text>
<text x="190.7" y="157.3">4</text>
<text x="190.7" y="160.9">5</text>
<text x="57.8" y="164.4">2</text>
<text x="57.8" y="167.9">3</text>
<text x="61.3" y="162.6">IO0</text>
<text x="61.3" y="166.2">IO1</text>
<text x="75.5" y="166.2">RX</text>
<text x="75.7" y="162.6">TX</text>
<text x="81.3" y="167.9">20R16</text>
<text x="81.3" y="164.4">21R22</text>
<text x="182.4" y="162.6">DN2</text>
<text x="182.8" y="166.2">DP1</text>
<text x="190.7" y="164.4">6</text>
<text x="190.7" y="167.9">7</text>
<text x="57.8" y="171.4">4</text>
<text x="61.3" y="169.7">EN</text>
<text x="61.3" y="173.2">IO2</text>
<text x="72" y="173.2">IO18</text>
<text x="72" y="169.7">IO19</text>
<text x="81.3" y="171.4">19</text>
<text x="182.4" y="169.7">DN1</text>
<text x="182.8" y="173.2">DP2</text>
<text x="190.7" y="171.4">8</text>
<text x="57.8" y="175">5</text>
<text x="57.8" y="178.5">6</text>
<text x="61.3" y="176.7">IO3</text>
<text x="74" y="176.7">IO9</text>
<text x="81.3" y="178.5">17R23</text>
<text x="81.3" y="175">18R17</text>
<text x="180.5" y="176.7">SBU1</text>
<text x="190.7" y="175">9</text>
<text x="190.7" y="178.5">10</text>
<text x="57.8" y="182">7</text>
<text x="61.3" y="180.3">IO4</text>
<text x="61.3" y="183.8">IO5</text>
<text x="72" y="180.3">IO10</text>
<text x="74" y="183.8">IO8</text>
<text x="81.3" y="182">16</text>
<text x="163.4" y="185.6">13</text>
<text x="180.4" y="183.8">VBUS</text>
<text x="182.7" y="180.3">CC2</text>
<text x="190.7" y="182">11</text>
<text x="57.8" y="189.1">9</text>
<text x="61.3" y="190.9">NC</text>
<text x="75.2" y="190.9">NC</text>
<text x="81.3" y="189.1">14</text>
<text x="168.9" y="187.3">SHELL</text>
<text x="55.8" y="192.6">10</text>
<text x="55.8" y="196.1">11</text>
<text x="61.3" y="194.4">NC</text>
<text x="61.3" y="197.9">NC</text>
<text x="74" y="197.9">IO6</text>
<text x="74" y="194.4">IO7</text>
<text x="81.3" y="196.1">12R18</text>
<text x="81.3" y="192.6">13R15</text>
<text x="282" y="197.9">3</text>
<text x="291" y="197.9">4</text>
<text x="322.5" y="197.9">3</text>
<text x="331.6" y="197.9">4</text>
<text x="282" y="208.5">1</text>
<text x="291" y="208.5">2</text>
<text x="322.5" y="208.5">1</text>
<text x="331.6" y="208.5">2</text>
</g>
<g font-size="3.2">
<text x="74.3" y="53.3">GND</text>
<text x="83.1" y="51.5">8</text>
<text x="74.3" y="56.8">GND</text>
<text x="83.1" y="58.6">6</text>
<text x="83.1" y="55">7</text>
<text x="74.3" y="63.9">GND</text>
<text x="74.3" y="60.3">GND</text>
<text x="83.1" y="62.1">5</text>
<text x="181.9" y="148.5">GND</text>
<text x="190.7" y="146.8">1</text>
<text x="81.3" y="185.6">15</text>
<text x="190.7" y="185.6">12</text>
<text x="72.6" y="187.3">GND</text>
<text x="181.9" y="187.3">GND</text>
</g>
<g font-size="3.2" fill="#f00">
<text x="57.8" y="185.6">8</text>
<text x="61.3" y="187.3">VCC</text>
</g>
</svg>
